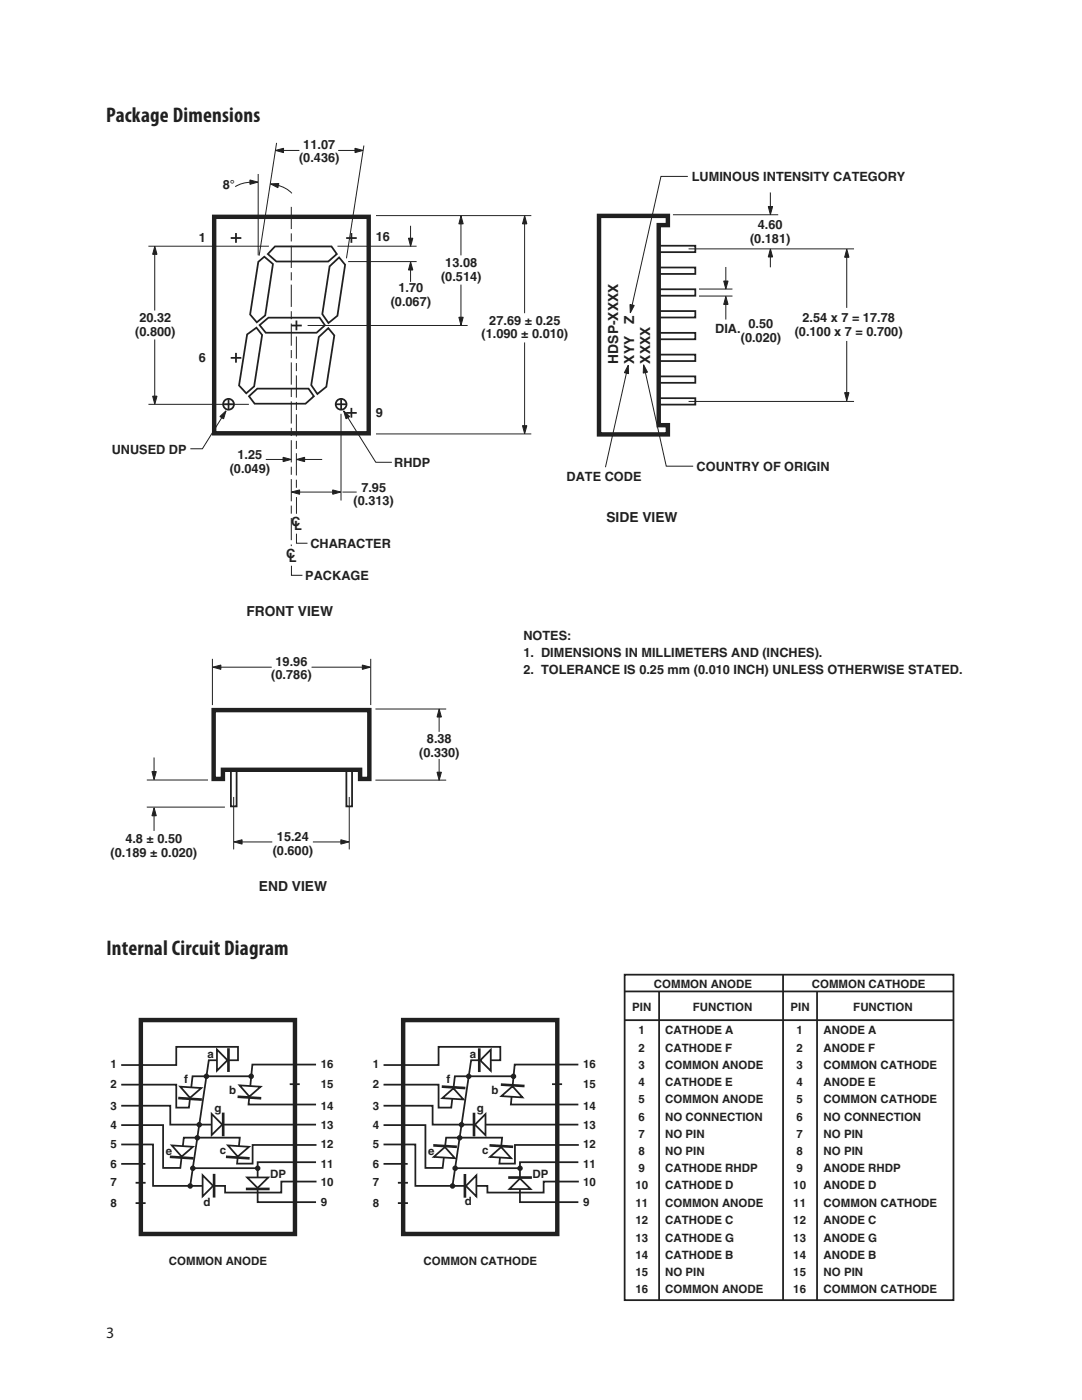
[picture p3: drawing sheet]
<svg xmlns="http://www.w3.org/2000/svg" width="216mm" height="279mm" viewBox="0 0 216 279" stroke-linecap="round" stroke-linejoin="round" font-family="sans-serif">
<path d="M128.7 73.9l4.2 19.1h5.3" fill="none" stroke="#231f20" stroke-width=".2"/>
<path d="M128.4 72.8l.8 1.5-.8 .2z" fill="#231f20"/>
<path d="M144.8 53.4v3M128.4 72.8l.8 1.5-.8 .2z" fill="none" stroke="#231f20" stroke-width=".2"/>
<path d="M144.4 56.1h.9l-.5 1.6z" fill="#231f20"/>
<path d="M144.4 56.1h.9l-.5 1.6zM144.8 60.3v3.4" fill="none" stroke="#231f20" stroke-width=".2"/>
<path d="M144.8 59.1l.5 1.7h-.9z" fill="#231f20"/>
<path d="M144.8 59.1l.5 1.7h-.9zM169 68.1v10.6" fill="none" stroke="#231f20" stroke-width=".2"/>
<path d="M168.5 78.4h.9l-.4 1.6z" fill="#231f20"/>
<path d="M169 50.9v10.4M168.5 78.4h.9l-.4 1.6z" fill="none" stroke="#231f20" stroke-width=".2"/>
<path d="M169 49.7l.4 1.6h-.9z" fill="#231f20"/>
<path d="M169 49.7l.4 1.6h-.9zM43.6 133.2h10.5M62.3 133.2h10.4" fill="none" stroke="#231f20" stroke-width=".2"/>
<path d="M72.3 132.7l1.6 .4-1.6 .5z" fill="#231f20"/>
<path d="M72.3 132.7l1.6 .4-1.6 .5z" fill="none" stroke="#231f20" stroke-width=".2"/>
<path d="M42.5 133.1l1.6-.4v.9z" fill="#231f20"/>
<path d="M42.5 133.1l1.6-.4v.9zM87.6 151.6v2.8" fill="none" stroke="#231f20" stroke-width=".2"/>
<path d="M87.2 154.1h.9l-.5 1.6z" fill="#231f20"/>
<path d="M87.2 154.1h.9l-.5 1.6zM87.6 142.7v3.3" fill="none" stroke="#231f20" stroke-width=".2"/>
<path d="M87.6 141.5l.5 1.6h-.9z" fill="#231f20"/>
<path d="M30.7 151.3v3M87.6 141.5l.5 1.6h-.9z" fill="none" stroke="#231f20" stroke-width=".2"/>
<path d="M30.3 154h.9l-.5 1.6z" fill="#231f20"/>
<path d="M30.3 154h.9l-.5 1.6zM30.7 162.4v3.3" fill="none" stroke="#231f20" stroke-width=".2"/>
<path d="M30.7 161.2l.5 1.6h-.9z" fill="#231f20"/>
<path d="M29.7 49.1h23.9M30.9 50.3v11.6M29.7 80.7h19.9M30.7 161.2l.5 1.6h-.9z" fill="none" stroke="#231f20" stroke-width=".2"/>
<path d="M30.9 49.1l.4 1.7h-.8z" fill="#231f20"/>
<path d="M30.9 49.1l.4 1.7h-.8z" fill="none" stroke="#231f20" stroke-width=".2"/>
<path d="M30.5 79.1h.8l-.4 1.6z" fill="#231f20"/>
<path d="M30.5 79.1h.8l-.4 1.6zM30.9 67.8v11.9M104.7 68.4v16.9M75.1 86.6h30.8" fill="none" stroke="#231f20" stroke-width=".2"/>
<path d="M104.3 85h.8l-.4 1.6z" fill="#231f20"/>
<path d="M75.1 43h30.8M104.7 44.2v18.2M104.3 85h.8l-.4 1.6z" fill="none" stroke="#231f20" stroke-width=".2"/>
<path d="M104.7 43.1l.4 1.6h-.8z" fill="#231f20"/>
<path d="M56.1 30h3.5M67.6 30h3.7M104.7 43.1l.4 1.6h-.8z" fill="none" stroke="#231f20" stroke-width=".2"/>
<path d="M70.8 29.6l1.6 .4-1.6 .5z" fill="#231f20"/>
<path d="M70.8 29.6l1.6 .4-1.6 .5z" fill="none" stroke="#231f20" stroke-width=".2"/>
<path d="M55 30l1.6-.4v.9z" fill="#231f20"/>
<path d="M50.2 36.4l-1.8 .2-1.5 .7M55 30l1.6-.4v.9zM55.2 36.9l1.7 .7 1.3 1" fill="none" stroke="#231f20" stroke-width=".2"/>
<path d="M49.9 35.9l1.6 .4-1.6 .5z" fill="#231f20"/>
<path d="M49.9 35.9l1.6 .4-1.6 .5z" fill="none" stroke="#231f20" stroke-width=".2"/>
<path d="M54 36.7l1.6-.1-.1 .9z" fill="#231f20"/>
<path d="M51.5 34.8v16.1M54 36.7l1.6-.1-.1 .9zM53.1 91.7h3.6" fill="none" stroke="#231f20" stroke-width=".2"/>
<path d="M58.1 41.4v67.5" fill="none" stroke="#231f20" stroke-width=".2" stroke-dasharray="4.2 1.1 1.4 1.1"/>
<path d="M56.5 91.3l1.6 .4-1.6 .4z" fill="#231f20"/>
<path d="M56.5 91.3l1.6 .4-1.6 .4zM60.4 91.7h3.8" fill="none" stroke="#231f20" stroke-width=".2"/>
<path d="M59.2 91.7l1.6-.4v.8z" fill="#231f20"/>
<path d="M81.9 45.2v2.7M61.5 65h31.7M59.2 91.7l1.6-.4v.8z" fill="none" stroke="#231f20" stroke-width=".2"/>
<path d="M59.1 67.3v29.9" fill="none" stroke="#231f20" stroke-width=".2" stroke-dasharray="4.2 1.1 1.4 1.1"/>
<path d="M46.2 47.5h1.8M47.1 46.7v1.6M51.5 52.3l1.2-1.1 1.8 1.5-1.6 10.2-1.7 1.4-1.3-1.5zM54.9 49.2h11.2l1.1 1.5-1.7 1.5h-10.4l-1.7-1.5zM65.8 53.1l1.9-1.7 1.2 1.4-1.6 10.2-1.8 1.5-1.2-1.8zM49.3 66.7l1.9-1.3 1.1 1.5-1.6 10.2-1.6 1.4-1.4-1.6zM49.7 79.1l1.6-1.5h10.3l1 1.5-1.6 1.5h-10.2zM51.8 64.9l1.8-1.5h10.2l1 1.5-1.6 1.5h-10.2zM63.6 67.3l1.9-1.8 1.2 1.4-1.6 10.3-1.8 1.4-1.2-1.7zM69.2 82.4h1.8M70.1 81.6v1.6" fill="none" stroke="#231f20" stroke-width=".35"/>
<path d="M81.5 47.5h.9l-.5 1.7z" fill="#231f20"/>
<path d="M81.5 47.5h.9l-.5 1.7zM81.9 53.4v2.8" fill="none" stroke="#231f20" stroke-width=".2"/>
<path d="M81.9 52.3l.5 1.6h-.9z" fill="#231f20"/>
<path d="M67.4 49.1h15.6M81.9 52.3l.5 1.6h-.9zM92 56.9v6.7" fill="none" stroke="#231f20" stroke-width=".2"/>
<path d="M91.6 63.3h.8l-.4 1.6z" fill="#231f20"/>
<path d="M92 44.2v6.7M91.6 63.3h.8l-.4 1.6z" fill="none" stroke="#231f20" stroke-width=".2"/>
<path d="M92 43.1l.4 1.6h-.8z" fill="#231f20"/>
<path d="M92 43.1l.4 1.6h-.8zM68 82.7v17.1M68.4 98.2h2.7" fill="none" stroke="#231f20" stroke-width=".2"/>
<path d="M66.4 97.8l1.6 .4-1.6 .4z" fill="#231f20"/>
<path d="M59.4 98.2h7.5M66.4 97.8l1.6 .4-1.6 .4z" fill="none" stroke="#231f20" stroke-width=".2"/>
<path d="M58.2 98.2l1.6-.4v.8z" fill="#231f20"/>
<path d="M44.8 82.4l-4.4 7.2h-2.3M58.2 98.2l1.6-.4v.8zM58.2 113v1.8h2.1M59.2 106.6v1.8h2.1" fill="none" stroke="#231f20" stroke-width=".2"/>
<path d="M43.9 83.1l1.2-1.1-.5 1.6z" fill="#231f20"/>
<path d="M55.2 28.5l-3.5 22.5M72.6 29l-3.5 22.6M69.6 52.2h13.4M43.9 83.1l1.2-1.1-.5 1.6zM59.2 99.3v3.1M68.8 82.4l6.2 9.9h3.1" fill="none" stroke="#231f20" stroke-width=".2"/>
<path d="M42.7 43.3h30.9v43.2h-30.9z" fill="none" stroke="#231f20" stroke-width=".88" stroke-linecap="butt"/>
<g fill="none" stroke="#231f20" stroke-width=".35">
<path d="M69.2 47.5h1.8M70.1 46.7v1.6M46.2 71.4h1.8M47.1 70.6v1.6M58.3 65h1.7M59.2 64.1v1.6"/>
<circle cx="45.6" cy="80.7" r="1.08"/>
<circle cx="68.1" cy="80.7" r="1.08"/>
</g>
<path d="M68.6 82l1.2 1.1-.7 .5z" fill="#231f20"/>
<g fill="none" stroke="#231f20" stroke-width=".2">
<path d="M134.4 42.9h20.8M137.5 49.7h32.8M139.6 57.7h6.5M139.6 59.1h6.5M68.6 82l1.2 1.1-.7 .5zM137.5 80.1h32.8M42.4 131.6v9M74 131.6v9M29.4 155.7h12M46.6 159.2v10.2M69.7 159.2v10.2M75 155.7h13.9"/>
<path d="M75 141.5h13.9M29.4 161.1h15.4M48 168h6.2M62.5 168h6"/>
</g>
<path d="M119.5 43.1h13.8v1.8h-1.9v40h1.9v1.8h-13.8zM42.6 141.7h31.1v13.8h-1.8v-1.9h-27.4v1.9h-1.9z" fill="none" stroke="#231f20" stroke-width=".88" stroke-linecap="butt"/>
<path d="M131.4 49h7.3v1.3h-7.3zM131.4 53.4h7.3v1.3h-7.3zM131.4 57.7h7.3v1.3h-7.3zM131.4 62.1h7.3v1.3h-7.3zM131.4 66.4h7.3v1.3h-7.3zM131.4 70.8h7.3v1.3h-7.3zM131.4 75.1h7.3v1.3h-7.3zM131.4 79.5h7.3v1.2h-7.3zM46.1 153.6h1.1v7.3h-1.1zM69.1 153.6h1.2v7.3h-1.2z" fill="none" stroke="#231f20" stroke-width=".35"/>
<path d="M68 167.6l1.6 .4-1.6 .5z" fill="#231f20"/>
<path d="M68 167.6l1.6 .4-1.6 .5z" fill="none" stroke="#231f20" stroke-width=".2"/>
<path d="M46.7 168l1.6-.4v.9z" fill="#231f20"/>
<path d="M153.7 38.5v3M46.7 168l1.6-.4v.9z" fill="none" stroke="#231f20" stroke-width=".2"/>
<path d="M153.3 41.2h.9l-.5 1.6z" fill="#231f20"/>
<path d="M153.3 41.2h.9l-.5 1.6zM153.7 50.8v2.4" fill="none" stroke="#231f20" stroke-width=".2"/>
<path d="M153.7 49.7l.5 1.6h-.9z" fill="#231f20"/>
<path d="M153.7 49.7l.5 1.6h-.9zM125.1 74l-4.3 19.1" fill="none" stroke="#231f20" stroke-width=".2"/>
<path d="M45.6 79.9v1.6M68.1 79.9v1.6M44.7 80.7h1.8M67.2 80.7h1.8" fill="none" stroke="#231f20" stroke-width=".35"/>
<path d="M125.4 72.9v1.7l-.8-.2z" fill="#231f20"/>
<path d="M137.2 35.2h-5.3l-5.9 26.1M125.4 72.9v1.7l-.8-.2z" fill="none" stroke="#231f20" stroke-width=".2"/>
<path d="M125.7 60.8l.9 .2-.8 1.4z" fill="#231f20"/>
<path d="M125.7 60.8l.9 .2-.8 1.4z" fill="none" stroke="#231f20" stroke-width=".2"/>
<g fill="none" stroke="#231f20" stroke-width=".35">
<path d="M124.6 194.5h65.7v65h-65.7zM124.6 197.9h65.7M131.5 197.9v61.6M156.3 194.5v65M163 197.9v61.6M24.2 212.6h11v-3.7h12.3v2.7h-5.8l-3.8 25.1M50.1 214.8h-11.7l-.7 6.3h-2.5v-4.6h-11M63.1 212.5h-12.7l-.8 7.9h13.5M124.6 203.6h65.7M24.2 220.7h9.8v3.7h29.1M24.2 224.5h8.3v8.6h3.5l.7-6.1h11.2l-.6 5.2h3.1v-3.7h12.8M24.2 228.4h6.3v8.3h14.4v1.3h11.2v-2.2h7.1"/>
<path d="M24.2 232.3h4.8M27.1 236h2M38.5 233.1h13M63.1 231.9h-11.7v8h11.7M27.1 240.1h2"/>
</g>
<path d="M28.1 203.6h30.8v42.7h-30.8z" fill="none" stroke="#231f20" stroke-width=".88" stroke-linecap="butt"/>
<path d="M42.7 234.5v4.2" fill="none" stroke="#231f20" stroke-width=".53"/>
<path d="M40.4 234.5l2.1 2.2-2.1 2.1z" fill="#fff"/>
<path d="M40.4 234.5l2.1 2.2-2.1 2.1z" fill="none" stroke="#231f20" stroke-width=".35"/>
<path d="M44.5 222.3v4.2" fill="none" stroke="#231f20" stroke-width=".53"/>
<path d="M42.2 222.3l2.1 2.1-2.1 2.1z" fill="#fff"/>
<path d="M42.2 222.3l2.1 2.1-2.1 2.1z" fill="none" stroke="#231f20" stroke-width=".35"/>
<path d="M34.2 230.9l4.1 .3" fill="none" stroke="#231f20" stroke-width=".53"/>
<path d="M34.3 228.6l4.2 .3-2.3 1.9z" fill="#fff"/>
<path d="M34.3 228.6l4.2 .3-2.3 1.9z" fill="none" stroke="#231f20" stroke-width=".35"/>
<path d="M47.7 218.9l4.2 .3" fill="none" stroke="#231f20" stroke-width=".53"/>
<path d="M47.8 216.6l4.2 .3-2.2 1.9z" fill="#fff"/>
<path d="M47.8 216.6l4.2 .3-2.2 1.9z" fill="none" stroke="#231f20" stroke-width=".35"/>
<path d="M45.4 230.9l4.1 .3" fill="none" stroke="#231f20" stroke-width=".53"/>
<path d="M45.5 228.6l4.2 .3-2.3 1.9z" fill="#fff"/>
<path d="M45.5 228.6l4.2 .3-2.3 1.9z" fill="none" stroke="#231f20" stroke-width=".35"/>
<path d="M49.3 237.3h4.2" fill="none" stroke="#231f20" stroke-width=".53"/>
<path d="M49.3 235h4.2l-2.1 2.1z" fill="#fff"/>
<path d="M49.3 235h4.2l-2.1 2.1z" fill="none" stroke="#231f20" stroke-width=".35"/>
<circle cx="41.2" cy="214.8" r=".41" fill="#231f20"/>
<circle cx="41.2" cy="214.8" r=".41" fill="none" stroke="#231f20" stroke-width=".26"/>
<circle cx="50.1" cy="214.8" r=".41" fill="#231f20"/>
<circle cx="50.1" cy="214.8" r=".41" fill="none" stroke="#231f20" stroke-width=".26"/>
<circle cx="39.8" cy="224.5" r=".41" fill="#231f20"/>
<circle cx="39.8" cy="224.5" r=".41" fill="none" stroke="#231f20" stroke-width=".26"/>
<circle cx="39.4" cy="227.1" r=".41" fill="#231f20"/>
<circle cx="39.4" cy="227.1" r=".41" fill="none" stroke="#231f20" stroke-width=".26"/>
<circle cx="38.5" cy="233.2" r=".41" fill="#231f20"/>
<circle cx="38.5" cy="233.2" r=".41" fill="none" stroke="#231f20" stroke-width=".26"/>
<circle cx="38" cy="236.7" r=".41" fill="#231f20"/>
<circle cx="38" cy="236.7" r=".41" fill="none" stroke="#231f20" stroke-width=".26"/>
<circle cx="51.4" cy="233.2" r=".41" fill="#231f20"/>
<circle cx="51.4" cy="233.2" r=".41" fill="none" stroke="#231f20" stroke-width=".26"/>
<path d="M35.8 219.2l4.2 .2" fill="none" stroke="#231f20" stroke-width=".53"/>
<path d="M36 216.9l4.2 .2-2.3 2z" fill="#fff"/>
<path d="M36 216.9l4.2 .2-2.3 2z" fill="none" stroke="#231f20" stroke-width=".35"/>
<path d="M45.6 209.5v4.2" fill="none" stroke="#231f20" stroke-width=".53"/>
<path d="M43.3 209.5l2.1 2.1-2.1 2.1z" fill="#fff"/>
<g fill="none" stroke="#231f20" stroke-width=".35">
<path d="M43.3 209.5l2.1 2.1-2.1 2.1zM57.8 216.4h2M76.5 212.6h11v-3.7h12.3v2.7h-5.8l-3.7 25.1M102.5 214.8h-11.7l-.8 6.3h-2.5v-4.6h-11M115.4 212.5h-12.7l-.8 7.9h13.5M76.5 220.7h9.8v3.7h29.1M76.5 224.5h8.4v8.6h3.4l.7-6.1h11.2l-.6 5.2h3.1v-3.7h12.8M76.5 228.4h6.4v8.3h14.4v1.3h11.2v-2.2h7M76.5 232.3h4.9M79.4 236h2M90.9 233.1h12.9M115.4 231.9h-11.6v8h11.6"/>
<path d="M79.4 240.1h2"/>
</g>
<path d="M80.4 203.6h30.8v42.7h-30.8z" fill="none" stroke="#231f20" stroke-width=".88" stroke-linecap="butt"/>
<path d="M101.7 235h4.2" fill="none" stroke="#231f20" stroke-width=".53"/>
<path d="M103.7 235.2l2.2 2.1h-4.2z" fill="#fff"/>
<path d="M103.7 235.2l2.2 2.1h-4.2z" fill="none" stroke="#231f20" stroke-width=".35"/>
<circle cx="93.5" cy="214.8" r=".41" fill="#231f20"/>
<circle cx="93.5" cy="214.8" r=".41" fill="none" stroke="#231f20" stroke-width=".26"/>
<circle cx="102.5" cy="214.8" r=".41" fill="#231f20"/>
<circle cx="102.5" cy="214.8" r=".41" fill="none" stroke="#231f20" stroke-width=".26"/>
<circle cx="92.1" cy="224.5" r=".41" fill="#231f20"/>
<circle cx="92.1" cy="224.5" r=".41" fill="none" stroke="#231f20" stroke-width=".26"/>
<circle cx="91.7" cy="227.1" r=".41" fill="#231f20"/>
<circle cx="91.7" cy="227.1" r=".41" fill="none" stroke="#231f20" stroke-width=".26"/>
<circle cx="90.8" cy="233.2" r=".41" fill="#231f20"/>
<circle cx="90.8" cy="233.2" r=".41" fill="none" stroke="#231f20" stroke-width=".26"/>
<circle cx="90.3" cy="236.7" r=".41" fill="#231f20"/>
<circle cx="90.3" cy="236.7" r=".41" fill="none" stroke="#231f20" stroke-width=".26"/>
<circle cx="103.8" cy="233.2" r=".41" fill="#231f20"/>
<circle cx="103.8" cy="233.2" r=".41" fill="none" stroke="#231f20" stroke-width=".26"/>
<path d="M110.1 216.4h2.1" fill="none" stroke="#231f20" stroke-width=".35"/>
<path d="M94.6 222.3v4.2" fill="none" stroke="#231f20" stroke-width=".53"/>
<path d="M96.9 222.3v4.3l-2.1-2.1z" fill="#fff"/>
<path d="M96.9 222.3v4.3l-2.1-2.1z" fill="none" stroke="#231f20" stroke-width=".35"/>
<path d="M92.8 234.6v4.2" fill="none" stroke="#231f20" stroke-width=".53"/>
<path d="M95.1 234.6v4.2l-2.1-2.1z" fill="#fff"/>
<path d="M95.1 234.6v4.2l-2.1-2.1z" fill="none" stroke="#231f20" stroke-width=".35"/>
<path d="M100.2 216.5l4.2 .2" fill="none" stroke="#231f20" stroke-width=".53"/>
<path d="M100 218.8l2.3-2 2 2.2z" fill="#fff"/>
<path d="M100 218.8l2.3-2 2 2.2z" fill="none" stroke="#231f20" stroke-width=".35"/>
<path d="M86.7 228.6l4.2 .3" fill="none" stroke="#231f20" stroke-width=".53"/>
<path d="M86.6 230.9l2.2-2 2 2.2z" fill="#fff"/>
<path d="M86.6 230.9l2.2-2 2 2.2z" fill="none" stroke="#231f20" stroke-width=".35"/>
<path d="M97.9 228.6l4.2 .3" fill="none" stroke="#231f20" stroke-width=".53"/>
<path d="M97.8 230.9l2.2-2 2 2.2z" fill="#fff"/>
<path d="M97.8 230.9l2.2-2 2 2.2z" fill="none" stroke="#231f20" stroke-width=".35"/>
<path d="M88.4 216.9l4.2 .2" fill="none" stroke="#231f20" stroke-width=".53"/>
<path d="M88.3 219.2l2.2-2 2 2.2z" fill="#fff"/>
<path d="M88.3 219.2l2.2-2 2 2.2z" fill="none" stroke="#231f20" stroke-width=".35"/>
<path d="M95.6 209.5v4.2" fill="none" stroke="#231f20" stroke-width=".53"/>
<path d="M97.9 209.5v4.2l-2.1-2.1z" fill="#fff"/>
<path d="M97.9 209.5v4.2l-2.1-2.1z" fill="none" stroke="#231f20" stroke-width=".35"/>
<g font-size="4.2" fill="#231f20">
<text x="21.2" y="24.3">Package Dimensions</text>
<text x="21.2" y="190.6">Internal Circuit Diagram</text>
</g>
<text font-size="3.2" fill="#231f20" x="21.2" y="267">3</text>
<g font-size="2.8" fill="#231f20">
<text x="126.5" y="64.8" transform="rotate(-90 126.5 64.8)">Z</text>
<text x="123.4" y="72.6" transform="rotate(-90 123.4 72.6)">HDSP-XXXX</text>
<text x="126.5" y="72.6" transform="rotate(-90 126.5 72.6)">XYY</text>
<text x="129.7" y="72.6" transform="rotate(-90 129.7 72.6)">XXXX</text>
<text x="121" y="104.1">SIDE VIEW</text>
<text x="49.2" y="122.9">FRONT VIEW</text>
<text x="51.7" y="177.7">END VIEW</text>
</g>
<g font-size="2.5" fill="#231f20">
<text x="60.5" y="29.6">11.07</text>
<text x="59.7" y="32.4">(0.436)</text>
<text x="44.5" y="37.8">8°</text>
<text x="138.1" y="36.2">LUMINOUS INTENSITY CATEGORY</text>
<text x="151.2" y="45.6">4.60</text>
<text x="39.7" y="48.2">1</text>
<text x="75" y="48.2">16</text>
<text x="88.9" y="53.2">13.08</text>
<text x="149.7" y="48.4">(0.181)</text>
<text x="79.5" y="58.4">1.70</text>
<text x="88" y="56">(0.514)</text>
<text x="27.8" y="64.3">20.32</text>
<text x="78" y="61.1">(0.067)</text>
<text x="97.6" y="64.8">27.69 ± 0.25</text>
<text x="149.4" y="65.5">0.50</text>
<text x="160.1" y="64.3">2.54 x 7 = 17.78</text>
<text x="27" y="67">(0.800)</text>
<text x="96.1" y="67.5">(1.090 ± 0.010)</text>
<text x="142.7" y="66.5">DIA.</text>
<text x="147.8" y="68.2">(0.020)</text>
<text x="158.6" y="67.1">(0.100 x 7 = 0.700)</text>
<text x="39.7" y="72.3">6</text>
<text x="75" y="83.2">9</text>
<text x="22.3" y="90.5">UNUSED DP</text>
<text x="45.8" y="94.4">(0.049)</text>
<text x="47.4" y="91.6">1.25</text>
<text x="78.7" y="93.1">RHDP</text>
<text x="139" y="93.9">COUNTRY OF ORIGIN</text>
<text x="70.6" y="100.8">(0.313)</text>
<text x="72.1" y="98.1">7.95</text>
<text x="113.1" y="96.1">DATE CODE</text>
<text x="58.1" y="104.9">C</text>
<text x="58.7" y="105.8">L</text>
<text x="57.1" y="111.3">C</text>
<text x="57.7" y="112.2">L</text>
<text x="61.9" y="109.4">CHARACTER</text>
<text x="60.9" y="115.7">PACKAGE</text>
<text x="104.4" y="127.7">NOTES:</text>
<text x="104.4" y="131">1. DIMENSIONS IN MILLIMETERS AND (INCHES).</text>
<text x="54.1" y="135.6">(0.786)</text>
<text x="55" y="132.8">19.96</text>
<text x="104.4" y="134.4">2. TOLERANCE IS 0.25 mm (0.010 INCH) UNLESS OTHERWISE STATED.</text>
<text x="85.2" y="148.3">8.38</text>
<text x="83.6" y="151">(0.330)</text>
<text x="55.3" y="167.8">15.24</text>
<text x="22" y="171">(0.189 ± 0.020)</text>
<text x="25" y="168.3">4.8 ± 0.50</text>
<text x="54.4" y="170.6">(0.600)</text>
</g>
<g font-size="2.3" fill="#231f20">
<text x="130.5" y="197.1">COMMON ANODE</text>
<text x="162" y="197.1">COMMON CATHODE</text>
<text x="126.1" y="201.8">PIN</text>
<text x="138.3" y="201.9">FUNCTION</text>
<text x="157.8" y="201.8">PIN</text>
<text x="170.3" y="201.9">FUNCTION</text>
<text x="127.4" y="206.4">1</text>
<text x="127.4" y="209.9">2</text>
<text x="132.7" y="206.4">CATHODE A</text>
<text x="132.7" y="209.9">CATHODE F</text>
<text x="158.9" y="206.4">1</text>
<text x="158.9" y="209.9">2</text>
<text x="164.3" y="206.4">ANODE A</text>
<text x="164.3" y="209.9">ANODE F</text>
<text x="22" y="213.2">1</text>
<text x="41.4" y="211.1">a</text>
<text x="64" y="213.2">16</text>
<text x="74.4" y="213.2">1</text>
<text x="93.7" y="211.1">a</text>
<text x="116.3" y="213.2">16</text>
<text x="127.4" y="213.3">3</text>
<text x="132.7" y="213.3">COMMON ANODE</text>
<text x="158.9" y="213.3">3</text>
<text x="164.3" y="213.3">COMMON CATHODE</text>
<text x="22" y="217.2">2</text>
<text x="22" y="221.5">3</text>
<text x="36.8" y="216.2">f</text>
<text x="42.8" y="221.9">g</text>
<text x="45.7" y="218.4">b</text>
<text x="64" y="217.2">15</text>
<text x="64" y="221.5">14</text>
<text x="74.4" y="217.2">2</text>
<text x="74.4" y="221.5">3</text>
<text x="89.1" y="216.2">f</text>
<text x="95.1" y="221.9">g</text>
<text x="98.1" y="218.4">b</text>
<text x="116.3" y="217.2">15</text>
<text x="116.3" y="221.5">14</text>
<text x="127.4" y="216.8">4</text>
<text x="127.4" y="220.2">5</text>
<text x="132.7" y="216.8">CATHODE E</text>
<text x="132.7" y="220.2">COMMON ANODE</text>
<text x="158.9" y="216.8">4</text>
<text x="158.9" y="220.2">5</text>
<text x="164.3" y="216.8">ANODE E</text>
<text x="164.3" y="220.2">COMMON CATHODE</text>
<text x="22" y="225.3">4</text>
<text x="64" y="225.3">13</text>
<text x="74.4" y="225.3">4</text>
<text x="116.3" y="225.3">13</text>
<text x="127.4" y="223.6">6</text>
<text x="127.4" y="227.1">7</text>
<text x="132.7" y="223.6">NO CONNECTION</text>
<text x="132.7" y="227.1">NO PIN</text>
<text x="158.9" y="223.6">6</text>
<text x="158.9" y="227.1">7</text>
<text x="164.3" y="223.6">NO CONNECTION</text>
<text x="164.3" y="227.1">NO PIN</text>
<text x="22" y="229.2">5</text>
<text x="22" y="233">6</text>
<text x="33.1" y="230.5">e</text>
<text x="43.8" y="230.4">c</text>
<text x="64" y="229.2">12</text>
<text x="64" y="233">11</text>
<text x="74.4" y="229.2">5</text>
<text x="74.4" y="233">6</text>
<text x="85.4" y="230.5">e</text>
<text x="96.2" y="230.4">c</text>
<text x="116.3" y="229.2">12</text>
<text x="116.3" y="233">11</text>
<text x="127.4" y="230.5">8</text>
<text x="127.4" y="233.9">9</text>
<text x="132.7" y="230.5">NO PIN</text>
<text x="132.7" y="233.9">CATHODE RHDP</text>
<text x="158.9" y="230.5">8</text>
<text x="158.9" y="233.9">9</text>
<text x="164.3" y="230.5">NO PIN</text>
<text x="164.3" y="233.9">ANODE RHDP</text>
<text x="22" y="236.8">7</text>
<text x="53.9" y="235.2">DP</text>
<text x="64" y="236.6">10</text>
<text x="74.4" y="236.8">7</text>
<text x="106.3" y="235.2">DP</text>
<text x="116.3" y="236.6">10</text>
<text x="126.8" y="237.4">10</text>
<text x="132.7" y="237.4">CATHODE D</text>
<text x="158.3" y="237.4">10</text>
<text x="164.3" y="237.4">ANODE D</text>
<text x="22" y="240.9">8</text>
<text x="40.6" y="240.7">d</text>
<text x="64" y="240.7">9</text>
<text x="74.4" y="240.9">8</text>
<text x="92.8" y="240.6">d</text>
<text x="116.3" y="240.7">9</text>
<text x="126.8" y="240.8">11</text>
<text x="126.8" y="244.3">12</text>
<text x="132.7" y="240.8">COMMON ANODE</text>
<text x="132.7" y="244.3">CATHODE C</text>
<text x="158.3" y="240.8">11</text>
<text x="158.3" y="244.3">12</text>
<text x="164.3" y="240.8">COMMON CATHODE</text>
<text x="164.3" y="244.3">ANODE C</text>
<text x="126.8" y="247.8">13</text>
<text x="126.8" y="251.2">14</text>
<text x="132.7" y="247.8">CATHODE G</text>
<text x="132.7" y="251.2">CATHODE B</text>
<text x="158.3" y="247.8">13</text>
<text x="158.3" y="251.2">14</text>
<text x="164.3" y="247.8">ANODE G</text>
<text x="164.3" y="251.2">ANODE B</text>
<text x="33.7" y="252.4">COMMON ANODE</text>
<text x="84.5" y="252.4">COMMON CATHODE</text>
<text x="126.8" y="254.7">15</text>
<text x="132.7" y="254.7">NO PIN</text>
<text x="158.3" y="254.7">15</text>
<text x="164.3" y="254.7">NO PIN</text>
<text x="126.8" y="258.1">16</text>
<text x="132.7" y="258.1">COMMON ANODE</text>
<text x="158.3" y="258.1">16</text>
<text x="164.3" y="258.1">COMMON CATHODE</text>
</g>
</svg>
